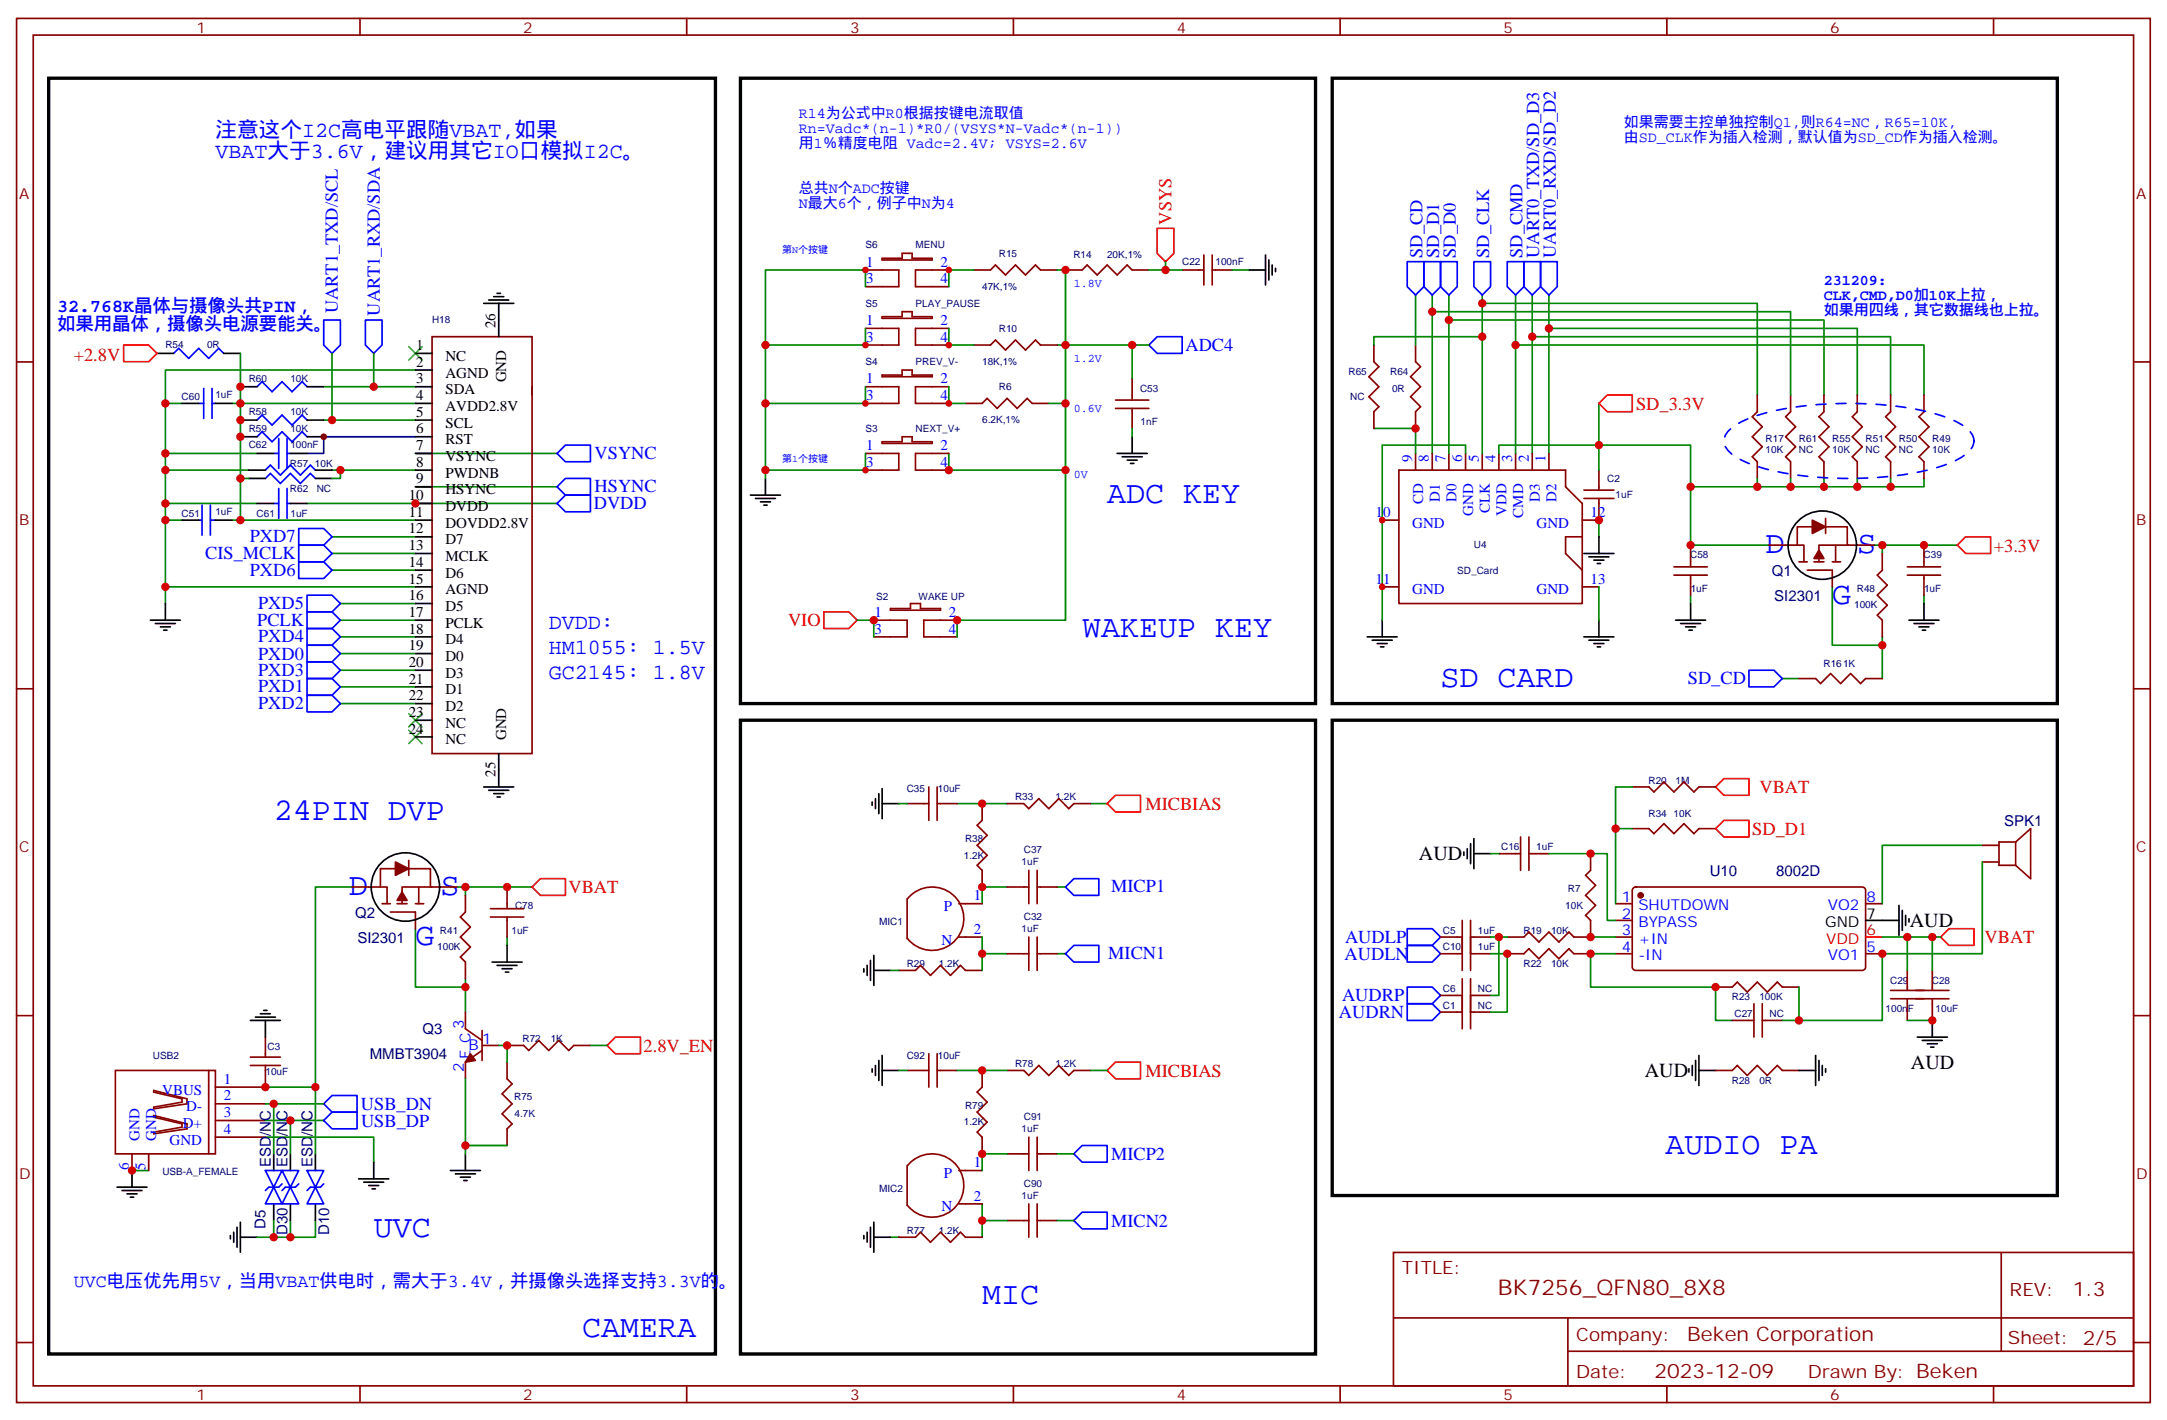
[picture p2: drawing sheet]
<svg xmlns="http://www.w3.org/2000/svg" width="459mm" height="300mm" viewBox="0 0 459 300" stroke-linecap="round" stroke-linejoin="round" font-family="sans-serif">
<g fill="none" stroke="#870000" stroke-width=".35">
<path d="M3.5 3.9h451.6v292.8h-451.6zM7 7.4h444.5v285.8h-444.5zM76.2 3.9v3.5M145.3 3.9v3.5M214.5 3.9v3.5M283.6 3.9v3.5M352.8 3.9v3.5M421.9 3.9v3.5M183.2 57.1h7v3.5h-7M186.7 54.6h4.2v-1h2.1v1h4.3v.4h-10.6zM200.8 57.1h-7.1v3.5h7.1M206.1 57.1h3.5l1.1-1 2.1 2.1 2.1-2.1 2.1 2.1 2.1-2.1 1.1 1h3.5"/>
<path d="M225.5 57.1h3.5l1.1-1 2.1 2.1 2.1-2.1 2.1 2.1 2.1-2.1 1.1 1h3.5M250.2 57.1h4.6M254.8 53.9v6.4M256.5 57.1h4.3M256.5 53.9v6.4M3.5 76.6h3.5M183.2 69.5h7v3.5h-7M186.7 67h4.2v-1.1h2.1v1.1h4.3v.3h-10.6zM186.7 79.3h4.2v-1h2.1v1h4.3v.4h-10.6zM200.8 69.5h-7.1v3.5h7.1M206.1 73h3.5l1.1-1.1 2.1 2.1 2.1-2.1 2.1 2.1 2.1-2.1 1.1 1.1h3.5M290.8 73v3.5l1 1.1-2.1 2.1 2.1 2.1-2.1 2.1 2.1 2.1-1 1.1v3.5"/>
<path d="M299.6 73v3.5l1 1.1-2.1 2.1 2.1 2.1-2.1 2.1 2.1 2.1-1 1.1v3.5M451.5 76.6h3.6M183.2 81.8h7v3.5h-7M183.2 95.9h7v3.5h-7M186.7 93.5h4.2v-1.1h2.1v1.1h4.3v.3h-10.6zM200.8 81.8h-7.1v3.5h7.1M200.8 95.9h-7.1v3.5h7.1M204.3 85.3h3.6l1-1 2.1 2.1 2.1-2.1 2.2 2.1 2.1-2.1 1 1h3.6M236.1 84.6h7M236.1 86.4h7M239.6 80v4.6M239.6 86.4v4.2"/>
<path d="M296.1 99.4h35.2v3.6l3.6 3.5v21.2h-38.8zM299.6 95.9v3.5M303.1 95.9v3.5M306.6 95.9v3.5M310.2 95.9v3.5M313.7 95.9v3.5M317.2 95.9v3.5M320.7 95.9v3.5M324.3 95.9v3.5M327.8 95.9v3.5M338.4 99.4v4.3M371.9 83.6v3.5l-1.1 1.1 2.2 2.1-2.2 2.1 2.2 2.1-2.2 2.1 1.1 1.1v3.5"/>
<path d="M379 83.6v3.5l-1.1 1.1 2.1 2.1-2.1 2.1 2.1 2.1-2.1 2.1 1.1 1.1v3.5M386 83.6v3.5l-1 1.1 2.1 2.1-2.1 2.1 2.1 2.1-2.1 2.1 1 1.1v3.5M393.1 83.6v3.5l-1.1 1.1 2.1 2.1-2.1 2.1 2.1 2.1-2.1 2.1 1.1 1.1v3.5M400.1 83.6v3.5l-1 1.1 2.1 2.1-2.1 2.1 2.1 2.1-2.1 2.1 1 1.1v3.5M407.2 83.6v3.5l-1.1 1.1 2.1 2.1-2.1 2.1 2.1 2.1-2.1 2.1 1.1 1.1v3.5M292.5 110h3.6M334.9 113.6h-3.6v3.5l3.6 3.5M335.2 105.4h6.4M335.2 103.7h6.4M338.4 105.4v4.6h-3.5M354.3 119.9h7M357.8 115.3v4.6"/>
<path d="M374.4 115.3h6M380.4 115.3v-3.9h10.5v3.9h5.7M380.4 115.3h1.4v3.6M380.7 118.9h1.8M383.9 118.9h2.1M386.4 109.7v3.2M387.8 118.9h1.7M388.5 115.3v3.6M391.3 115.3h-6.3v3.6M398.4 117.1v3.5l-1.1 1.1 2.1 2.1-2.1 2.1 2.1 2.1-2.1 2.1 1.1 1.1v3.5M403.6 119.9h7.1M407.2 115.3v4.6"/>
<path d="M184.9 131.2h7.1v3.5h-7.1M188.5 128.7h4.2v-1h2.1v1h4.2v.4h-10.5zM202.6 131.2h-7.1v3.5h7.1M292.5 124.1h3.6M334.9 124.1h3.5M354.3 121.7h7M357.8 121.7v4.2M382.5 120.6h5.3v3.5M403.6 121.7h7.1M407.2 121.7v4.2M3.5 145.7h3.5M380.7 143.5h3.5l1.1 1.1 2.1-2.1 2.1 2.1 2.2-2.1 2.1 2.1 1-1.1h3.6"/>
<path d="M451.5 145.7h3.6M192 170h4.6M196.6 166.5v7M198.3 170h4.3M198.3 166.5v7M207.9 170v3.5l-1.1 1.1 2.1 2.1-2.1 2.1 2.1 2.1-2.1 2.2 1.1 1v3.5M213.1 170h3.6l1 1.1 2.2-2.2 2.1 2.2 2.1-2.2 2.1 2.2 1.1-1.1h3.5M321.8 177.1v7M323.6 177.1v7M345.4 166.5h3.6l1 1 2.1-2.1 2.2 2.1 2.1-2.1 2.1 2.1 1.1-1h3.5M345.4 175.3h3.6l1 1.1 2.1-2.2 2.2 2.2 2.1-2.2 2.1 2.2 1.1-1.1h3.5M419.5 178.8h3.6"/>
<path d="M426.6 178.1l3.2-2.8v10.6l-3.2-2.8M426.6 178.1v5M426.6 178.1h-3.5v5h3.5M74.5 187.6h6M80.5 187.6v-3.8h10.6v3.8h5.6M80.5 187.6h1.4v3.6M80.9 191.2h1.7M82.6 192.9h5.3v3.6M84 191.2h2.1M86.5 182v3.2M87.9 191.2h1.8M88.6 187.6v3.6"/>
<path d="M91.4 187.6h-6.3v3.6M98.5 189.4v3.5l-1.1 1.1 2.2 2.1-2.2 2.1 2.2 2.1-2.2 2.2 1.1 1v3.5M103.8 192.2h7M103.8 194h7M107.3 187.6v4.6M107.3 194v4.2M192 190.1v8.5M192 190.2a6.7 6.7 0 0 1 9.8-.8 6.7 6.7 0 0 1 0 9.9 6.7 6.7 0 0 1-9.8-.8M202.9 198.2h5M202.9 191.2h5M213.1 187.6h4.6M217.7 184.1v7.1"/>
<path d="M217.7 198.2v7.1M219.5 187.6h4.2M219.5 184.1v7.1M219.5 198.2v7.1M304.9 198.2h4.6M309.5 194.7v10.6M311.2 198.2h4.3M311.2 194.7v10.6M317.2 180.6h4.6M323.6 180.6h4.2M336.6 180.6v3.5l-1 1.1 2.1 2.1-2.1 2.1 2.1 2.1-2.1 2.1 1 1.1v3.5h-3.5l-1.1-1-2.1 2.1-2.1-2.1-2.1 2.1-2.1-2.1-1.1 1h-3.5M341.9 198.2h3.5"/>
<path d="M341.9 191.2h3.5M341.9 194.7h3.5M345.7 187.8l.4-.2h48a.71 .71 0 0 1 .7 .7v16.3a.76 .76 0 0 1-.7 .7h-48a.76 .76 0 0 1-.7-.7v-16.3zM394.8 191.2h3.6M419.5 182.4h3.6M3.5 214.9h3.5M56.2 219.4v4.2M98.5 214.1v3.5l3.5 2.5M102 218v6.3M190.2 205.3h3.5l1.1-1.1 2.1 2.1 2.1-2.1 2.2 2.1 2.1-2.1 1 1.1h3.6M213.1 201.8h4.6M219.5 201.8h4.2"/>
<path d="M304.9 201.8h4.6M304.9 214.1h4.6M304.9 210.6h4.6M309.5 207v10.6M311.2 201.8h4.3M311.2 207v10.6M311.2 214.1h4.3M311.2 210.6h4.3M319 201.8h3.5l1.1-1.1 2.1 2.1 2.1-2.1 2.1 2.1 2.1-2.1 1.1 1.1h3.5M341.9 201.8h3.5M363.1 208.8h3.5l1.1-1 2.1 2.1 2.1-2.1 2.1 2.1 2.1-2.1 1.1 1h3.5M366.6 215.9h4.6"/>
<path d="M371.2 212.3v7.1M373 215.9h4.2M373 212.3v7.1M394.8 201.8h3.6M400.1 211.3h12.4M400.1 209.5h12.4M403.6 205.3v4.2M403.6 211.3v4.6M408.9 205.3v4.2M408.9 211.3v4.6M451.5 214.9h3.6M24.4 226.4h21.2v17.7h-21.2z"/>
<path d="M32.5 230.7l7.1 1.7v1.1l-7.1 1.1v-.4l6-1v-.8l-6-1.4zM32.5 236l7.1 1.7v1.1l-7.1 1.1v-.4l6-1.1v-.7l-6-1.4zM44.2 226.4v17.7M45.6 233.5h10.6M45.6 237h10.6M53 225.4h6.3M53 223.6h6.3M56.2 225.4v4.6h-10.6M102 222.2l-3.5 2.5v3.5M102 221.2h3.6M107.3 221.2h3.5l1.1 1 2.1-2.1 2.1 2.1 2.2-2.1 2.1 2.1 1-1h3.6M107.3 224.7v3.5l1.1 1.1-2.1 2.1 2.1 2.1-2.1 2.1 2.1 2.1-1.1 1.1v3.5"/>
<path d="M192 226.4h4.6M196.6 222.9v7.1M198.3 222.9v7.1M198.3 226.4h4.3M207.9 226.4v3.6l-1.1 1 2.1 2.2-2.1 2.1 2.1 2.1-2.1 2.1 1.1 1.1v3.5M213.1 226.4h3.6l1 1.1 2.2-2.1 2.1 2.1 2.1-2.1 2.1 2.1 1.1-1.1h3.5M363.1 226.4h3.5l1.1-1 2.1 2.1 2.1-2.1 2.1 2.1 2.1-2.1 1.1 1h3.5M27.9 244.1v3.5M31.5 244.1v3.5M45.6 240.6h10.6M192 246.6v8.4M192 246.6a6.7 6.7 0 0 1 9.8-.7 6.7 6.7 0 0 1 0 9.8 6.7 6.7 0 0 1-9.8-.8"/>
<path d="M202.9 254.7h5M202.9 247.6h5M213.1 258.2h4.6M213.1 244.1h4.6M217.7 240.6v7M217.7 254.7v7M219.5 240.6v7M219.5 254.7v7M219.5 258.2h4.2M219.5 244.1h4.2M190.2 261.7h3.5l1.1-1 2.1 2.1 2.1-2.1 2.2 2.1 2.1-2.1 1 1h3.6M294.9 265h156.6v28.2h-156.6z"/>
<path d="M294.9 278.8h156.5M331.8 278.8v14.1M423.5 265v20.9M3.5 284h3.5M76.2 293.2v3.5M145.3 293.2v3.5M214.5 293.2v3.5M283.6 293.2v3.5M331.8 285.9h119.6M352.8 293.2v3.5M421.9 293.2v3.5M451.5 284h3.6"/>
</g>
<g fill="none" stroke="#008700" stroke-width=".35">
<path d="M206.1 57.1h-5.3v3.5M223.7 57.1h1.8v42.3h-24.7v-3.5M243.1 57.1h7.1M246.7 55.4v1.7M260.8 57.1h3.5M50.9 74.8v35.2M70.3 74.8v14.1M79.1 74.8v7M87.9 78.3h-52.9v7M183.2 60.6v-3.5h-21.2v44.1M183.2 69.5v3.5h-21.2M200.8 69.5v3.5h5.3"/>
<path d="M223.7 73h15.9v7M239.6 73h3.5M299.6 62.4v10.6M303.1 65.9h75.9v17.7M303.1 62.4v33.5M306.6 67.7h79.4v15.9M306.6 62.4v33.5M313.7 64.2h58.2v19.4M313.7 71.2h-22.9v1.8M313.7 62.4v33.5M320.7 73h86.5v10.6M320.7 62.4v33.5"/>
<path d="M324.3 71.2h75.8v12.4M324.3 62.4v33.5M327.8 69.5h65.3v14.1M327.8 62.4v33.5M35 95.9h19.4M35 99.4h17.6M38.5 85.3h-3.5v21.2M49.1 85.3h38.8M68.5 88.9h19.4M68.5 81.8h19.4M70.3 99.4h17.6M72 99.4v1.8h-1.7"/>
<path d="M87.9 95.9h30M112.6 81.8v1.8M183.2 81.8v3.5h-21.2M183.2 95.9v3.5h-21.2M200.8 81.8v3.5h3.5M222 85.3h3.5M225.5 99.4v31.8h-22.9v3.5M239.6 90.6v1.8M290.8 90.6h8.8v5.3M310.2 95.9v-1.7h-17.7v37M317.2 95.9v-1.7h21.2v5.2M338.4 85.3v8.9h19.4v21.1h16.6"/>
<path d="M35 110h3.5M49.1 110h38.8M50.9 101.2h1.7M54.4 106.5h-19.4v21.2M65 106.5h52.9M70.3 117.1h17.6M70.3 113.6h17.6M87.9 103h30M338.4 110v3.6M371.9 101.2v1.8M379 101.2v1.8M386 101.2v1.8"/>
<path d="M393.1 101.2v1.8M396.6 115.3h17.6M398.4 115.3v1.8M400.1 101.2v1.8M407.2 101.2v1.8h-49.4M35 124.1h52.9M70.3 120.6h17.6M72 138.3h15.9M72 134.7h15.9M72 131.2h15.9M72 127.7h15.9M181.4 131.2h3.5v3.5"/>
<path d="M338.4 124.1v7.1M357.8 125.9v1.8M387.8 124.1v12.4h10.6v-1.8M398.4 136.5v7M407.2 125.9v1.8M72 145.3h15.9M72 141.8h15.9M72 148.8h15.9M377.2 143.5h3.5M190.2 170h1.8M202.6 170h10.5M230.8 170h3.5"/>
<path d="M341.9 175.3h3.5M345.4 166.5h-3.5v24.7M419.5 178.8h-21.1v12.4M74.5 187.6h-7.8v42.4h-10.5M87.9 196.5v12.3h10.6v-1.8M96.7 187.6h15.9M98.5 187.6v1.8M107.3 198.2v1.8M207.9 198.2v7.1M213.1 187.6h-5.2v3.6M223.7 187.6h1.8M315.5 198.2h3.5"/>
<path d="M315.5 180.6h1.7M317.2 198.2v12.4h-1.7M327.8 180.6h12.3v14.1h1.8M336.6 198.2h5.3M398.4 198.2h10.5M403.6 198.2v7.1M410.7 198.2h-1.8v7.1M419.5 182.4v19.4h-21.1v14.1h-21.2M98.5 208.8v5.3M188.5 205.3h1.7M207.9 201.8h5.2M223.7 201.8h1.8"/>
<path d="M315.5 201.8h3.5v12.3h-3.5M341.9 201.8h-5.3v7h26.5v7.1h3.5M380.7 208.8v7.1M403.6 215.9h5.3M56.2 237h12.3M56.2 233.5h12.3M57.9 233.5v10.6M61.5 237v7.1M66.7 230v14.1M98.5 228.2v14.1M105.6 221.2h1.7v3.5M125 221.2h3.5"/>
<path d="M190.2 226.4h1.8M202.6 226.4h10.5M230.8 226.4h3.5M27.9 247.6h3.6M56.2 240.6h22.9v5.3M57.9 258.2v3.5h-3.5M61.5 258.2v3.5h-3.6M66.7 258.2v3.5h-5.2M107.3 242.3h-8.8v1.8M207.9 254.7v7M207.9 258.2h5.2M213.1 244.1h-5.2v3.5"/>
<path d="M223.7 244.1h3.6M223.7 258.2h3.6M188.5 261.7h1.7"/>
</g>
<g fill="none" stroke="#000" stroke-width=".35">
<path d="M264.3 57.1h3.5M267.8 53.9v6.4M268.5 55v4.2M269.2 56.1v2.1M269.9 56.8v.7M33.2 74.8h3.6M47.3 74.8h3.6M87.9 74.8h3.5M87.9 78.3h3.5M102.4 64.2h6.3M103.4 63.5h4.3M104.5 62.8h2.1"/>
<path d="M105.2 62.1h.7M105.6 64.2v7M38.5 85.3h3.6M45.6 85.3h3.5M50.9 81.8h3.5M50.9 92.4h3.5M50.9 88.9h3.5M52.6 99.4h3.6M54.4 95.9h3.5M61.5 95.9h3.5M65 81.8h3.5M65 92.4h3.5"/>
<path d="M65 88.9h3.5M66.7 99.4h3.6M87.9 81.8h3.5M87.9 92.4h3.5M87.9 95.9h3.5M87.9 88.9h3.5M87.9 99.4h3.5M87.9 85.3h3.5M236.4 95.9h6.4M237.5 96.6h4.2M238.5 97.3h2.2M239.3 98h.7"/>
<path d="M239.6 92.4v3.5M38.5 110h3.6M45.6 110h3.5M52.6 101.2h3.6M54.4 106.5h3.5M61.5 106.5h3.5M66.7 101.2h3.6M87.9 106.5h3.5M87.9 110h3.5M87.9 117.1h3.5M87.9 103h3.5M87.9 113.6h3.5"/>
<path d="M158.8 104.7h6.4M159.9 105.4h4.2M160.9 106.2h2.2M161.6 106.9h.7M162 101.2v3.5M335.2 117.1h6.4M336.3 117.8h4.2M337.3 118.5h2.1M338 119.2h.7M338.4 113.6v3.5M31.8 131.2h6.4M32.9 131.9h4.2"/>
<path d="M33.9 132.6h2.2M34.6 133.3h.7M35 127.7v3.5M87.9 131.2h3.5M87.9 134.7h3.5M87.9 120.6h3.5M87.9 124.1h3.5M87.9 127.7h3.5M87.9 138.3h3.5M289.3 134.7h6.4M290.4 135.4h4.2M291.5 136.1h2.1"/>
<path d="M292.2 136.8h.7M292.5 131.2v3.5M335.2 134.7h6.4M336.3 135.4h4.2M337.3 136.1h2.1M338 136.8h.7M338.4 131.2v3.5M354.6 131.2h6.4M355.7 131.9h4.2M356.7 132.6h2.1M357.4 133.3h.7M357.8 127.7v3.5"/>
<path d="M404 131.2h6.4M405.1 131.9h4.2M406.1 132.6h2.1M406.8 133.3h.7M407.2 127.7v3.5M87.9 141.8h3.5M87.9 145.3h3.5M87.9 148.8h3.5M87.9 152.4h3.5M87.9 155.9h3.5M105.6 159.4v7.1M102.4 166.5h6.3"/>
<path d="M103.4 167.2h4.3M104.5 167.9h2.1M105.2 168.6h.7M184.6 169.7v.7M185.3 168.9v2.2M186 167.9v4.2M186.7 170h3.5M186.7 166.8v6.4M310.5 179.5v2.1M311.2 178.5v4.2M311.9 177.4v6.4M107.3 200v3.5"/>
<path d="M309.8 180.2v.7M311.9 180.6h3.6M394.8 194.7h7.1M401.9 191.5v6.4M402.6 192.6v4.2M403.3 193.6v2.2M404 194.3v.8M53 215.9h6.3M54 215.2h4.3M55.1 214.5h2.1M55.8 213.7h.7M56.2 215.9v3.5"/>
<path d="M104.1 203.5h6.4M105.2 204.2h4.2M106.3 204.9h2.1M107 205.6h.7M182.8 204.9v.7M183.5 204.2v2.1M184.2 203.2v4.2M184.9 205.3h3.6M184.9 202.1v6.4M405.8 219.4h6.3M408.9 215.9v3.5M184.6 226.1v.7"/>
<path d="M185.3 225.4v2.1M186 224.3v4.3M186.7 223.3v6.3M186.7 226.4h3.5M357.4 226.1v.7M358.1 225.4v2.1M358.8 224.3v4.3M359.6 226.4h3.5M359.6 223.3v6.3M380.7 226.4h3.5M384.2 223.3v6.3M385 224.3v4.3"/>
<path d="M385.7 225.4v2.1M386.4 226.1v.7M406.8 220.1h4.3M407.9 220.8h2.1M408.6 221.5h.7M24.8 251.1h6.3M25.8 251.8h4.3M26.9 252.6h2.1M27.6 253.3h.7M27.9 247.6v3.5M50.2 259.6v4.2M50.9 258.6v6.3"/>
<path d="M57.9 244.1v3.5M57.9 254.7v3.5M61.5 244.1v3.5M61.5 254.7v3.5M66.7 244.1v3.5M66.7 254.7v3.5M75.9 249.4h6.4M77 250.1h4.2M78 250.8h2.2M78.7 251.5h.7M79.1 245.9v3.5M95.3 247.6h6.4"/>
<path d="M96.4 248.3h4.2M97.4 249h2.2M98.1 249.7h.7M98.5 244.1v3.5M184.2 259.6v4.2M184.9 258.6v6.3M48.8 261.4v.7M49.5 260.7v2.1M50.9 261.7h3.5M182.8 261.4v.7M183.5 260.7v2.1M184.9 261.7h3.6"/>
<circle cx="385.7" cy="115.3" r="7.2"/>
<circle cx="85.8" cy="187.6" r="7.2"/>
</g>
<g fill="#870000" stroke="#870000" stroke-width=".35">
<path d="M385 116.4l1 1.7h-2.1z"/>
<path d="M383.5 110l2.9 1.4-2.9 1.5z"/>
<path d="M99.6 222.9l1 1.4-2.1 .4z"/>
<path d="M85.1 188.7l1 1.8h-2.1z"/>
<path d="M83.7 182.4l2.8 1.4-2.8 1.4z"/>
<circle cx="347.2" cy="189.4" r=".53"/>
</g>
<g fill="none" stroke="#00f" stroke-width=".35">
<path d="M297.8 55.4h3.5v5.2l-1.7 1.8-1.8-1.8zM301.3 55.4h3.6v5.2l-1.8 1.8-1.8-1.8zM304.9 55.4h3.5v5.2l-1.8 1.8-1.7-1.8zM311.9 55.4h3.6v5.2l-1.8 1.8-1.8-1.8zM319 55.4h3.5v5.2l-1.8 1.8-1.7-1.8zM322.5 55.4h3.5v5.2l-1.7 1.8-1.8-1.8zM326 55.4h3.6v5.2l-1.8 1.8-1.8-1.8zM36.8 74.8l1-1.1 2.1 2.1 2.2-2.1 2.1 2.1 2.1-2.1 1 1.1M68.5 67.7h3.5v5.3l-1.7 1.8-1.8-1.8zM77.3 67.7h3.6v5.3l-1.8 1.8-1.8-1.8zM243.1 73l1.8-1.8h5.3v3.6h-5.3zM42.1 85.3h1"/>
<path d="M43.1 82.2v6.3M44.9 85.3h.7M44.9 82.2v6.3M54.4 81.8l1.1-1 2.1 2.1 2.1-2.1 2.1 2.1 2.1-2.1 1.1 1M54.4 92.4l1.1-1.1 2.1 2.2 2.1-2.2 2.1 2.2 2.1-2.2 1.1 1.1M54.4 88.9l1.1-1.1 2.1 2.1 2.1-2.1 2.1 2.1 2.1-2.1 1.1 1.1M56.2 99.4l1-1 2.1 2.1 2.2-2.1 2.1 2.1 2.1-2.1 1 1M57.9 95.9h1.1M59 92.7v6.4M60.7 95.9h.8M60.7 92.7v6.4M117.9 95.9l1.8-1.7h5.3v3.5h-5.3z"/>
<path d="M42.1 110h.7M42.8 106.9v6.3M44.5 110h1.1M44.5 106.9v6.3M56.2 101.2l1-1 2.1 2.1 2.2-2.1 2.1 2.1 2.1-2.1 1 1M57.9 106.5h1.1M59 103.3v6.4M60.7 103.3v6.4M60.7 106.5h.8M63.2 118.9h5.3l1.8 1.7-1.8 1.8h-5.3zM63.2 111.8h5.3l1.8 1.8-1.8 1.7h-5.3zM63.2 115.3h5.3l1.8 1.8-1.8 1.8h-5.3z"/>
<path d="M117.9 103l1.8-1.8h5.3v3.5h-5.3zM117.9 106.5l1.8-1.8h5.3v3.6h-5.3zM65 136.5h5.3l1.7 1.8-1.7 1.7h-5.3zM65 133h5.3l1.7 1.7-1.7 1.8h-5.3zM65 125.9h5.3l1.7 1.8-1.7 1.7h-5.3zM65 129.4h5.3l1.7 1.8-1.7 1.8h-5.3zM65 143.5h5.3l1.7 1.8-1.7 1.8h-5.3zM65 147.1h5.3l1.7 1.7-1.7 1.8h-5.3zM65 140h5.3l1.7 1.8-1.7 1.7h-5.3zM370.1 141.8h5.3l1.8 1.7-1.8 1.8h-5.3zM225.5 187.6l1.8-1.7h5.3v3.5h-5.3zM297.8 200h5.3l1.8 1.8-1.8 1.7h-5.3z"/>
<path d="M297.8 196.5h5.3l1.8 1.7-1.8 1.8h-5.3zM225.5 201.8l1.8-1.8h5.3v3.5h-5.3zM297.8 212.3h5.3l1.8 1.8-1.8 1.8h-5.3zM297.8 208.8h5.3l1.8 1.8-1.8 1.7h-5.3zM68.5 233.5l1.8-1.8h5.3v3.6h-5.3zM68.5 237l1.8-1.7h5.3v3.5h-5.3zM56.2 247.6h3.5l-3.5 7.1h3.5zM59.7 247.6h3.5l-3.5 7.1h3.5zM59.7 250.4l-.7 .7h-2.1l-.7 .7M63.2 250.4l-.7 .7h-2.1l-.7 .7M65 247.6h3.5l-3.5 7.1h3.5zM68.5 250.4l-.7 .7h-2.1l-.7 .7"/>
<path d="M227.3 258.2l1.7-1.8h5.3v3.6h-5.3zM227.3 244.1l1.7-1.8h5.3v3.6h-5.3z"/>
</g>
<path d="M86.5 73.3l2.8 2.9M89.3 73.3l-2.8 2.9M86.5 154.5l2.8 2.8M86.5 151l2.8 2.8M89.3 154.5l-2.8 2.8M89.3 151l-2.8 2.8" fill="none" stroke="#3c3" stroke-width=".35"/>
<path d="M87.9 92.4h-19.4v3.5h-3.5" fill="none" stroke="#000080" stroke-width=".35"/>
<path d="M10.3 16.5h141.1v269.9h-141.1zM156.7 16.5h121.7v132.3h-121.7zM281.9 16.5h153.5v132.3h-153.5zM156.7 152.4h121.7v134h-121.7zM281.9 152.4h153.5v100.5h-153.5z" fill="none" stroke="#000" stroke-width=".71"/>
<path d="M91.4 71.2h21.2v88.2h-21.2z" fill="none" stroke="#800000" stroke-width=".35"/>
<g fill="none" stroke="#f00" stroke-width=".35">
<path d="M244.9 48.3h3.5v5.3l-1.7 1.8-1.8-1.8zM26.2 73h5.3l1.7 1.8-1.7 1.7h-5.3zM338.4 85.3l1.7-1.7h5.3v3.5h-5.3zM414.2 115.3l1.8-1.7h5.3v3.5h-5.3zM174.3 129.4h5.3l1.8 1.8-1.8 1.8h-5.3zM234.3 170l1.8-1.8h5.3v3.6h-5.3zM363.1 166.5l1.7-1.8h5.3v3.5h-5.3zM363.1 175.3l1.7-1.8h5.3v3.6h-5.3zM112.6 187.6l1.8-1.7h5.3v3.5h-5.3zM394.8 198.2h3.6M410.7 198.2l1.8-1.7h5.3v3.5h-5.3zM128.5 221.2l1.7-1.8h5.3v3.5h-5.3z"/>
<path d="M234.3 226.4l1.8-1.7h5.3v3.5h-5.3z"/>
</g>
<path d="M417.8 93.3a3.9 3.9 0 0 0-1.9-2.9 30.2 30.2 0 0 0-12.7-4.2 79.4 79.4 0 0 0-29.7 1.2 17.4 17.4 0 0 0-7.6 3.6 2.88 2.88 0 0 0 0 4.5 17.4 17.4 0 0 0 7.6 3.6 77.7 77.7 0 0 0 35.6 0 17.4 17.4 0 0 0 7.6-3.6l.9-1.5 .2-.7" fill="none" stroke="#00f" stroke-width=".35" stroke-dasharray="2.1 2.1"/>
<g fill="#c00">
<circle cx="338.4" cy="94.2" r=".88"/>
<circle cx="398.4" cy="136.5" r=".88"/>
<circle cx="398.4" cy="115.3" r=".88"/>
<circle cx="407.2" cy="115.3" r=".88"/>
<circle cx="338.4" cy="110" r=".88"/>
<circle cx="200.8" cy="99.4" r=".88"/>
<circle cx="225.5" cy="57.1" r=".88"/>
<circle cx="225.5" cy="85.3" r=".88"/>
<circle cx="225.5" cy="73" r=".88"/>
<circle cx="162" cy="85.3" r=".88"/>
<circle cx="162" cy="99.4" r=".88"/>
<circle cx="162" cy="73" r=".88"/>
<circle cx="50.9" cy="110" r=".88"/>
<circle cx="50.9" cy="92.4" r=".88"/>
<circle cx="50.9" cy="88.9" r=".88"/>
<circle cx="50.9" cy="85.3" r=".88"/>
<circle cx="35" cy="85.3" r=".88"/>
<circle cx="35" cy="95.9" r=".88"/>
<circle cx="35" cy="99.4" r=".88"/>
<circle cx="35" cy="110" r=".88"/>
<circle cx="35" cy="124.1" r=".88"/>
</g>
<circle cx="68.5" cy="92.4" r=".71" fill="#800000"/>
<g fill="#c00">
<circle cx="239.6" cy="73" r=".88"/>
<circle cx="200.8" cy="57.1" r=".71"/>
<circle cx="200.8" cy="73" r=".71"/>
<circle cx="200.8" cy="85.3" r=".71"/>
<circle cx="292.5" cy="110" r=".71"/>
<circle cx="292.5" cy="124.1" r=".71"/>
<circle cx="183.2" cy="57.1" r=".71"/>
<circle cx="183.2" cy="73" r=".71"/>
<circle cx="183.2" cy="85.3" r=".71"/>
<circle cx="183.2" cy="99.4" r=".71"/>
<circle cx="313.7" cy="64.2" r=".88"/>
<circle cx="303.1" cy="65.9" r=".88"/>
<circle cx="306.6" cy="67.7" r=".88"/>
<circle cx="327.8" cy="69.5" r=".88"/>
<circle cx="324.3" cy="71.2" r=".88"/>
<circle cx="320.7" cy="73" r=".88"/>
<circle cx="357.8" cy="103" r=".88"/>
<circle cx="357.8" cy="115.3" r=".88"/>
<circle cx="371.9" cy="103" r=".88"/>
<circle cx="379" cy="103" r=".88"/>
<circle cx="386" cy="103" r=".88"/>
<circle cx="393.1" cy="103" r=".88"/>
<circle cx="400.1" cy="103" r=".88"/>
<circle cx="35" cy="106.5" r=".88"/>
<circle cx="72" cy="99.4" r=".88"/>
<circle cx="50.9" cy="101.2" r=".88"/>
<circle cx="246.7" cy="57.1" r=".88"/>
<circle cx="313.7" cy="71.2" r=".88"/>
<circle cx="225.5" cy="99.4" r=".88"/>
<circle cx="299.6" cy="90.6" r=".88"/>
<circle cx="207.9" cy="201.8" r=".88"/>
<circle cx="207.9" cy="187.6" r=".88"/>
<circle cx="363.1" cy="208.8" r=".88"/>
<circle cx="336.6" cy="198.2" r=".88"/>
<circle cx="336.6" cy="180.6" r=".88"/>
<circle cx="336.6" cy="201.8" r=".88"/>
<circle cx="408.9" cy="215.9" r=".88"/>
<circle cx="380.7" cy="215.9" r=".88"/>
<circle cx="98.5" cy="208.8" r=".88"/>
<circle cx="98.5" cy="242.3" r=".88"/>
<circle cx="107.3" cy="221.2" r=".88"/>
<circle cx="56.2" cy="230" r=".88"/>
<circle cx="61.5" cy="261.7" r=".88"/>
<circle cx="57.9" cy="261.7" r=".88"/>
<circle cx="98.5" cy="187.6" r=".88"/>
<circle cx="107.3" cy="187.6" r=".88"/>
<circle cx="27.9" cy="247.6" r=".88"/>
<circle cx="61.5" cy="237" r=".88"/>
<circle cx="408.9" cy="198.2" r=".88"/>
<circle cx="403.6" cy="198.2" r=".88"/>
<circle cx="341.9" cy="175.3" r=".88"/>
<circle cx="398.4" cy="201.8" r=".88"/>
<circle cx="184.9" cy="131.2" r=".88"/>
<circle cx="202.6" cy="131.2" r=".88"/>
<circle cx="57.9" cy="233.5" r=".88"/>
<circle cx="66.7" cy="230" r=".88"/>
<circle cx="87.9" cy="106.5" r=".88"/>
<circle cx="50.9" cy="81.8" r=".88"/>
<circle cx="70.3" cy="88.9" r=".88"/>
<circle cx="79.1" cy="81.8" r=".88"/>
<circle cx="207.9" cy="244.1" r=".88"/>
<circle cx="207.9" cy="258.2" r=".88"/>
<circle cx="319" cy="201.8" r=".88"/>
<circle cx="317.2" cy="198.2" r=".88"/>
<circle cx="207.9" cy="170" r=".88"/>
<circle cx="207.9" cy="226.4" r=".88"/>
</g>
<g font-size="6.7" fill="#00f">
<text x="234.3" y="106.5">ADC KEY</text>
<text x="373.7" y="117.1">D</text>
<text x="393.1" y="117.1">S</text>
<text x="387.8" y="127.7">G</text>
<text x="229" y="134.7">WAKEUP KEY</text>
<text x="304.9" y="145.3">SD CARD</text>
<text x="57.9" y="173.5">24PIN DVP</text>
<text x="73.8" y="189.4">D</text>
<text x="93.2" y="189.4">S</text>
<text x="87.9" y="200">G</text>
<text x="352.5" y="244.1">AUDIO PA</text>
<text x="79.1" y="261.7">UVC</text>
<text x="207.9" y="275.8">MIC</text>
<text x="123.2" y="282.9">CAMERA</text>
</g>
<g font-size="4.6" fill="#00f">
<text x="45.6" y="28.9">注意这个I2C高电平跟随VBAT,如果</text>
<text x="45.6" y="33.5">VBAT大于3.6V，建议用其它IO口模拟I2C。</text>
<text x="116.1" y="133">DVDD:</text>
<text x="116.1" y="143.5">GC2145: 1.8V</text>
<text x="116.1" y="138.3">HM1055: 1.5V</text>
</g>
<text font-size="4.6" fill="#800" x="317" y="274">BK7256_QFN80_8X8</text>
<g font-size="4.2">
<text x="300.3" y="182">AUD</text>
<text x="404.2" y="196.1">AUD</text>
<text x="348.1" y="227.9">AUD</text>
<text x="404.4" y="226.1">AUD</text>
</g>
<g font-size="4.2" fill="#800">
<text x="438.7" y="274.2">1.3</text>
<text x="357.1" y="283.8">Beken Corporation</text>
<text x="350.2" y="291.6">2023-12-09</text>
</g>
<g font-size="3.9" fill="#f00">
<text x="247.9" y="47.5" transform="rotate(-90 247.9 47.5)">VSYS</text>
<text x="15.6" y="76.3">+2.8V</text>
<text x="346.3" y="86.8">SD_3.3V</text>
<text x="422" y="116.7">+3.3V</text>
<text x="166.8" y="132.5">VIO</text>
<text x="372.4" y="167.7">VBAT</text>
<text x="242.4" y="171.3">MICBIAS</text>
<text x="370.8" y="176.6">SD_D1</text>
<text x="120.3" y="189">VBAT</text>
<text x="420" y="199.5">VBAT</text>
<text x="136.2" y="222.5">2.8V_EN</text>
<text x="242.4" y="227.7">MICBIAS</text>
</g>
<g font-size="3.9" fill="#00f">
<text x="301" y="54.5" transform="rotate(-90 301 54.5)">SD_CD</text>
<text x="304.6" y="54.5" transform="rotate(-90 304.6 54.5)">SD_D1</text>
<text x="308.1" y="54.5" transform="rotate(-90 308.1 54.5)">SD_D0</text>
<text x="315.2" y="54.5" transform="rotate(-90 315.2 54.5)">SD_CLK</text>
<text x="322.2" y="54.5" transform="rotate(-90 322.2 54.5)">SD_CMD</text>
<text x="325.7" y="54.5" transform="rotate(-90 325.7 54.5)">UART0_TXD/SD_D3</text>
<text x="329.3" y="54.5" transform="rotate(-90 329.3 54.5)">UART0_RXD/SD_D2</text>
<text x="12.1" y="65.9">32.768K晶体与摄像头共PIN，</text>
<text x="12.1" y="69.8">如果用晶体，摄像头电源要能关。</text>
<text x="71.5" y="66.3" transform="rotate(-90 71.5 66.3)">UART1_TXD/SCL</text>
<text x="80.4" y="66.8" transform="rotate(-90 80.4 66.8)">UART1_RXD/SDA</text>
<text x="250.9" y="74.3">ADC4</text>
<text x="125.8" y="97.1">VSYNC</text>
<text x="125.7" y="107.8">DVDD</text>
<text x="125.8" y="104.2">HSYNC</text>
<text x="43.4" y="118.4">CIS_MCLK</text>
<text x="52.8" y="114.7">PXD7</text>
<text x="52.8" y="121.8">PXD6</text>
<text x="54.6" y="128.8">PXD5</text>
<text x="54.4" y="132.5">PCLK</text>
<text x="54.6" y="135.9">PXD4</text>
<text x="54.6" y="139.5">PXD0</text>
<text x="54.6" y="142.9">PXD3</text>
<text x="54.6" y="146.5">PXD1</text>
<text x="357.2" y="144.8">SD_CD</text>
<text x="54.6" y="150">PXD2</text>
<text x="235.2" y="188.8">MICP1</text>
<text x="234.6" y="202.9">MICN1</text>
<text x="284.6" y="203">AUDLN</text>
<text x="284.7" y="199.5">AUDLP</text>
<text x="283.4" y="215.4">AUDRN</text>
<text x="284" y="211.8">AUDRP</text>
<text x="76.4" y="234.9">USB_DN</text>
<text x="76.4" y="238.4">USB_DP</text>
<text x="235.1" y="245.4">MICP2</text>
<text x="235.1" y="259.5">MICN2</text>
<text x="15.6" y="272.3">UVC电压优先用5V，当用VBAT供电时，需大于3.4V，并摄像头选择支持3.3V的。</text>
</g>
<g font-size="3.9" fill="#800">
<text x="296.7" y="269.5">TITLE:</text>
<text x="425.3" y="274.2">REV:</text>
<text x="333.6" y="283.7">Company:</text>
<text x="424.9" y="284.4">Sheet: 2/5</text>
<text x="333.6" y="291.4">Date:</text>
<text x="382.6" y="291.5">Drawn By: Beken</text>
</g>
<g font-size="3.2" fill="#800">
<text x="41.6" y="6.9">1</text>
<text x="110.8" y="6.9">2</text>
<text x="179.9" y="6.9">3</text>
<text x="249" y="6.9">4</text>
<text x="318.2" y="6.9">5</text>
<text x="387.3" y="6.9">6</text>
<text x="4" y="42">A</text>
<text x="452.1" y="42">A</text>
<text x="4" y="111.1">B</text>
<text x="452.1" y="111.1">B</text>
<text x="4" y="180.3">C</text>
<text x="452.1" y="180.3">C</text>
<text x="4" y="249.4">D</text>
<text x="452.1" y="249.4">D</text>
<text x="41.6" y="296.2">1</text>
<text x="110.8" y="296.2">2</text>
<text x="179.9" y="296.2">3</text>
<text x="249" y="296.2">4</text>
<text x="318.2" y="296.2">5</text>
<text x="387.3" y="296.2">6</text>
</g>
<g font-size="3.2" fill="#00f">
<text x="169.1" y="25">R14为公式中R0根据按键电流取值</text>
<text x="169.1" y="28.2">Rn=Vadc*(n-1)*R0/(VSYS*N-Vadc*(n-1))</text>
<text x="343.7" y="26.8">如果需要主控单独控制Q1,则R64=NC，R65=10K,</text>
<text x="343.7" y="30">由SD_CLK作为插入检测，默认值为SD_CD作为插入检测。</text>
<text x="169.1" y="31.4">用1％精度电阻 Vadc=2.4V; VSYS=2.6V</text>
<text x="169.1" y="40.9">总共N个ADC按键</text>
<text x="169.1" y="44.1">N最大6个，例子中N为4</text>
<text x="183.3" y="56.4">1</text>
<text x="183.3" y="59.9">3</text>
<text x="199" y="56.4">2</text>
<text x="199" y="59.9">4</text>
<text x="386" y="60.3">231209:</text>
<text x="386" y="63.5">CLK,CMD,D0加10K上拉，</text>
<text x="183.3" y="68.8">1</text>
<text x="199" y="68.8">2</text>
<text x="386" y="66.6">如果用四线，其它数据线也上拉。</text>
<text x="183.3" y="72.3">3</text>
<text x="199" y="72.3">4</text>
<text x="183.3" y="81.1">1</text>
<text x="199" y="81.1">2</text>
<text x="183.3" y="84.6">3</text>
<text x="199" y="84.6">4</text>
<text x="183.3" y="95.2">1</text>
<text x="199" y="95.2">2</text>
<text x="183.3" y="98.7">3</text>
<text x="199" y="98.7">4</text>
<text x="298.9" y="97.7" transform="rotate(-90 298.9 97.7)">9</text>
<text x="302.4" y="97.7" transform="rotate(-90 302.4 97.7)">8</text>
<text x="305.9" y="97.7" transform="rotate(-90 305.9 97.7)">7</text>
<text x="309.5" y="97.7" transform="rotate(-90 309.5 97.7)">6</text>
<text x="313" y="97.7" transform="rotate(-90 313 97.7)">5</text>
<text x="316.5" y="97.7" transform="rotate(-90 316.5 97.7)">4</text>
<text x="320" y="97.7" transform="rotate(-90 320 97.7)">3</text>
<text x="323.6" y="97.7" transform="rotate(-90 323.6 97.7)">2</text>
<text x="327.1" y="97.7" transform="rotate(-90 327.1 97.7)">1</text>
<text x="301.2" y="106.7" transform="rotate(-90 301.2 106.7)">CD</text>
<text x="304.7" y="106.1" transform="rotate(-90 304.7 106.1)">D1</text>
<text x="308.2" y="106.1" transform="rotate(-90 308.2 106.1)">D0</text>
<text x="325.9" y="106.1" transform="rotate(-90 325.9 106.1)">D3</text>
<text x="329.4" y="106.1" transform="rotate(-90 329.4 106.1)">D2</text>
<text x="291.1" y="109.3">10</text>
<text x="298.9" y="111.6">GND</text>
<text x="311.7" y="109.1" transform="rotate(-90 311.7 109.1)">GND</text>
<text x="315.3" y="108.6" transform="rotate(-90 315.3 108.6)">CLK</text>
<text x="318.8" y="109.1" transform="rotate(-90 318.8 109.1)">VDD</text>
<text x="322.3" y="109.5" transform="rotate(-90 322.3 109.5)">CMD</text>
<text x="325.2" y="111.6">GND</text>
<text x="336.6" y="109.3">12</text>
<text x="291.1" y="123.4">11</text>
<text x="298.9" y="125.7">GND</text>
<text x="325.2" y="125.7">GND</text>
<text x="336.6" y="123.4">13</text>
<text x="185.1" y="130.5">1</text>
<text x="200.8" y="130.5">2</text>
<text x="185.1" y="134">3</text>
<text x="200.8" y="134">4</text>
<text x="206.1" y="190.5">1</text>
<text x="343.2" y="190.8">1</text>
<text x="395" y="190.8">8</text>
<text x="199.8" y="192.8">P</text>
<text x="206.1" y="197.5">2</text>
<text x="343.2" y="194.3">2</text>
<text x="343.2" y="197.9">3</text>
<text x="346.7" y="192.6">SHUTDOWN</text>
<text x="346.7" y="196.1">BYPASS</text>
<text x="386.8" y="192.6">VO2</text>
<text x="199.2" y="199.8">N</text>
<text x="343.2" y="201.4">4</text>
<text x="346.7" y="199.6">+IN</text>
<text x="346.7" y="203.2">-IN</text>
<text x="386.8" y="203.2">VO1</text>
<text x="395" y="201.4">5</text>
<text x="98.1" y="217.6" transform="rotate(-90 98.1 217.6)">3</text>
<text x="102" y="220.8">1</text>
<text x="98.1" y="226.7" transform="rotate(-90 98.1 226.7)">2</text>
<text x="99.1" y="222.2">B</text>
<text x="99.6" y="224" transform="rotate(-90 99.6 224)">E C</text>
<text x="34.3" y="231.6">VBUS</text>
<text x="47.3" y="229.3">1</text>
<text x="47.3" y="232.8">2</text>
<text x="38.7" y="238.6">D+</text>
<text x="39.4" y="235.1">D-</text>
<text x="47.3" y="239.9">4</text>
<text x="47.3" y="236.3">3</text>
<text x="29.5" y="241.3" transform="rotate(-90 29.5 241.3)">GND</text>
<text x="33.1" y="241.3" transform="rotate(-90 33.1 241.3)">GND</text>
<text x="35.9" y="242.1">GND</text>
<text x="27.2" y="247.4" transform="rotate(-90 27.2 247.4)">6</text>
<text x="30.8" y="247.4" transform="rotate(-90 30.8 247.4)">5</text>
<text x="199.8" y="249.2">P</text>
<text x="206.1" y="246.9">1</text>
<text x="199.2" y="256.3">N</text>
<text x="206.1" y="254">2</text>
</g>
<g font-size="3.2">
<text x="104.8" y="69.5" transform="rotate(-90 104.8 69.5)">26</text>
<text x="88.1" y="74">1</text>
<text x="88.1" y="77.6">2</text>
<text x="94.3" y="76.3">NC</text>
<text x="88.1" y="81.1">3</text>
<text x="94.3" y="79.9">AGND</text>
<text x="94.3" y="83.4">SDA</text>
<text x="107.1" y="80.9" transform="rotate(-90 107.1 80.9)">GND</text>
<text x="88.1" y="84.6">4</text>
<text x="88.1" y="88.2">5</text>
<text x="94.3" y="86.9">AVDD2.8V</text>
<text x="88.1" y="91.7">6</text>
<text x="88.1" y="95.2">7</text>
<text x="94.3" y="90.5">SCL</text>
<text x="94.3" y="94">RST</text>
<text x="88.1" y="98.7">8</text>
<text x="94.3" y="97.5">VSYNC</text>
<text x="94.3" y="101">PWDNB</text>
<text x="86.5" y="105.8">10</text>
<text x="88.1" y="102.3">9</text>
<text x="94.3" y="104.6">HSYNC</text>
<text x="86.5" y="109.3">11</text>
<text x="86.5" y="112.9">12</text>
<text x="94.3" y="108.1">DVDD</text>
<text x="94.3" y="111.6">DOVDD2.8V</text>
<text x="86.5" y="116.4">13</text>
<text x="86.5" y="119.9">14</text>
<text x="94.3" y="115.1">D7</text>
<text x="94.3" y="118.7">MCLK</text>
<text x="86.5" y="123.4">15</text>
<text x="94.3" y="122.2">D6</text>
<text x="94.3" y="125.7">AGND</text>
<text x="86.5" y="127">16</text>
<text x="86.5" y="130.5">17</text>
<text x="94.3" y="129.3">D5</text>
<text x="86.5" y="134">18</text>
<text x="86.5" y="137.5">19</text>
<text x="94.3" y="132.8">PCLK</text>
<text x="94.3" y="136.3">D4</text>
<text x="86.5" y="141.1">20</text>
<text x="94.3" y="139.8">D0</text>
<text x="94.3" y="143.4">D3</text>
<text x="86.5" y="144.6">21</text>
<text x="86.5" y="148.1">22</text>
<text x="94.3" y="146.9">D1</text>
<text x="86.5" y="151.7">23</text>
<text x="86.5" y="155.2">24</text>
<text x="94.3" y="150.4">D2</text>
<text x="94.3" y="154">NC</text>
<text x="94.3" y="157.5">NC</text>
<text x="107.1" y="156.6" transform="rotate(-90 107.1 156.6)">GND</text>
<text x="104.8" y="164.4" transform="rotate(-90 104.8 164.4)">25</text>
<text x="386.2" y="196.1">GND</text>
<text x="395" y="194.3">7</text>
</g>
<g font-size="3.2" fill="#000080">
<text x="375" y="121.8">Q1</text>
<text x="375.5" y="127.1">SI2301</text>
<text x="424.1" y="174.7">SPK1</text>
<text x="361.8" y="185.3">U10</text>
<text x="375.9" y="185.3">8002D</text>
<text x="75.1" y="194.1">Q2</text>
<text x="75.6" y="199.4">SI2301</text>
<text x="89.4" y="218.8">Q3</text>
<text x="78.2" y="224.1">MMBT3904</text>
<text x="57.3" y="246.8" transform="rotate(-90 57.3 246.8)">ESD/NC</text>
<text x="60.9" y="246.8" transform="rotate(-90 60.9 246.8)">ESD/NC</text>
<text x="66.2" y="246.8" transform="rotate(-90 66.2 246.8)">ESD/NC</text>
<text x="56.2" y="260" transform="rotate(-90 56.2 260)">D5</text>
<text x="60.8" y="261.2" transform="rotate(-90 60.8 261.2)">D30</text>
<text x="69.7" y="261.2" transform="rotate(-90 69.7 261.2)">D10</text>
</g>
<g font-size="3.2" fill="#f00">
<text x="395" y="197.9">6</text>
<text x="386.5" y="199.6">VDD</text>
</g>
<g font-size="2.5" fill="#00f">
<text x="227.3" y="60.6">1.8V</text>
<text x="227.3" y="76.5">1.2V</text>
<text x="227.3" y="87.1">0.6V</text>
<text x="227.3" y="101.2">0V</text>
</g>
<g font-size="2.1" fill="#00f">
<text x="165.5" y="53.6">第N个按键</text>
<text x="165.5" y="97.7">第1个按键</text>
</g>
<g font-size="2.1" fill="#000080">
<text x="183.2" y="52.5">S6</text>
<text x="193.7" y="52.5">MENU</text>
<text x="211.4" y="54.3">R15</text>
<text x="227.2" y="54.7">R14</text>
<text x="234.3" y="54.7">20K,1%</text>
<text x="250.2" y="56.1">C22</text>
<text x="257.2" y="56.1">100nF</text>
<text x="183.2" y="64.9">S5</text>
<text x="193.7" y="64.9">PLAY_PAUSE</text>
<text x="207.9" y="61.3">47K,1%</text>
<text x="91.4" y="68.4">H18</text>
<text x="211.4" y="70.2">R10</text>
<text x="35" y="73.7">R54</text>
<text x="43.8" y="73.7">0R</text>
<text x="183.2" y="77.2">S4</text>
<text x="193.7" y="77.2">PREV_V-</text>
<text x="207.9" y="77.2">18K,1%</text>
<text x="52.6" y="80.8">R60</text>
<text x="61.5" y="80.8">10K</text>
<text x="211.4" y="82.5">R6</text>
<text x="241.3" y="82.8">C53</text>
<text x="285.4" y="79.3">R65</text>
<text x="294.2" y="79.3">R64</text>
<text x="294.6" y="82.9">0R</text>
<text x="38.4" y="84.6">C60</text>
<text x="45.6" y="84.3">1uF</text>
<text x="52.6" y="87.8">R58</text>
<text x="61.5" y="87.8">10K</text>
<text x="207.9" y="89.6">6.2K,1%</text>
<text x="241.4" y="89.9">1nF</text>
<text x="285.8" y="84.6">NC</text>
<text x="52.6" y="91.3">R59</text>
<text x="52.6" y="94.9">C62</text>
<text x="61.5" y="91.3">10K</text>
<text x="61.5" y="94.9">100nF</text>
<text x="183.2" y="91.3">S3</text>
<text x="193.7" y="91.3">NEXT_V+</text>
<text x="373.7" y="95.9">10K</text>
<text x="373.7" y="93.5">R17</text>
<text x="380.7" y="95.9">NC</text>
<text x="380.7" y="93.5">R61</text>
<text x="387.8" y="95.9">10K</text>
<text x="387.8" y="93.5">R55</text>
<text x="394.8" y="95.9">NC</text>
<text x="394.8" y="93.5">R51</text>
<text x="401.9" y="95.9">NC</text>
<text x="401.9" y="93.5">R50</text>
<text x="408.9" y="95.9">10K</text>
<text x="408.9" y="93.5">R49</text>
<text x="61.4" y="98.7">R57</text>
<text x="66.6" y="98.7">10K</text>
<text x="340.1" y="101.9">C2</text>
<text x="61.4" y="104">R62</text>
<text x="67" y="104">NC</text>
<text x="341.9" y="105.4">1uF</text>
<text x="38.4" y="109.3">C51</text>
<text x="45.6" y="109">1uF</text>
<text x="54.3" y="109.3">C61</text>
<text x="61.5" y="109.3">1uF</text>
<text x="311.9" y="116">U4</text>
<text x="357.7" y="118.1">C58</text>
<text x="407.1" y="118.1">C39</text>
<text x="308.4" y="121.3">SD_Card</text>
<text x="357.8" y="125.2">1uF</text>
<text x="393" y="125.2">R48</text>
<text x="407.2" y="125.2">1uF</text>
<text x="185.5" y="127">S2</text>
<text x="194.4" y="127">WAKE UP</text>
<text x="392.4" y="128.7">100K</text>
<text x="385.9" y="141.1">R161K</text>
<text x="191.9" y="167.5">C35</text>
<text x="198.5" y="167.5">10uF</text>
<text x="348.9" y="165.8">R20</text>
<text x="354.6" y="165.8">1M</text>
<text x="214.8" y="169.3">R33</text>
<text x="223.4" y="169.3">1.2K</text>
<text x="348.9" y="172.8">R34</text>
<text x="354.2" y="172.8">10K</text>
<text x="204.2" y="178.1">R38</text>
<text x="317.7" y="179.9">C16</text>
<text x="325.1" y="179.9">1uF</text>
<text x="204" y="181.6">1.2K</text>
<text x="216.2" y="183.1">1uF</text>
<text x="216.7" y="180.5">C37</text>
<text x="331.8" y="188.7">R7</text>
<text x="93.1" y="197.5">R41</text>
<text x="108.3" y="197.5">1uF</text>
<text x="109" y="192.2">C78</text>
<text x="186" y="195.8">MIC1</text>
<text x="216.2" y="197.2">1uF</text>
<text x="216.7" y="194.6">C32</text>
<text x="305.3" y="197.5">C5</text>
<text x="312.8" y="197.5">1uF</text>
<text x="322.4" y="197.5">R19</text>
<text x="328.3" y="197.5">10K</text>
<text x="331.3" y="192.2">10K</text>
<text x="92.5" y="201">100K</text>
<text x="305.3" y="201">C10</text>
<text x="312.8" y="201">1uF</text>
<text x="191.9" y="204.6">R29</text>
<text x="198.7" y="204.6">1.2K</text>
<text x="305.3" y="209.9">C6</text>
<text x="312.8" y="209.9">NC</text>
<text x="322.4" y="204.6">R22</text>
<text x="328.3" y="204.6">10K</text>
<text x="400" y="208.1">C29</text>
<text x="408.8" y="208.1">C28</text>
<text x="305.3" y="213.4">C1</text>
<text x="312.8" y="213.4">NC</text>
<text x="366.5" y="211.6">R23</text>
<text x="367.1" y="215.2">C27</text>
<text x="372.4" y="211.6">100K</text>
<text x="374.5" y="215.2">NC</text>
<text x="399.1" y="214.2">100nF</text>
<text x="409.6" y="214.2">10uF</text>
<text x="110.6" y="220.4">R72</text>
<text x="116.5" y="220.4">1K</text>
<text x="32.4" y="224">USB2</text>
<text x="56.2" y="227.5">10uF</text>
<text x="56.6" y="222.2">C3</text>
<text x="191.9" y="224">C92</text>
<text x="198.5" y="224">10uF</text>
<text x="214.8" y="225.7">R78</text>
<text x="223.4" y="225.7">1.2K</text>
<text x="108.8" y="232.8">R75</text>
<text x="366.5" y="229.3">R28</text>
<text x="372.4" y="229.3">0R</text>
<text x="108.9" y="236.3">4.7K</text>
<text x="204" y="238.1">1.2K</text>
<text x="204.2" y="234.5">R79</text>
<text x="216.2" y="239.5">1uF</text>
<text x="216.7" y="236.9">C91</text>
<text x="34.4" y="248.7">USB-A_FEMALE</text>
<text x="216.7" y="251">C90</text>
<text x="186" y="252.2">MIC2</text>
<text x="216.2" y="253.6">1uF</text>
<text x="191.9" y="261">R77</text>
<text x="198.7" y="261">1.2K</text>
</g>
</svg>
